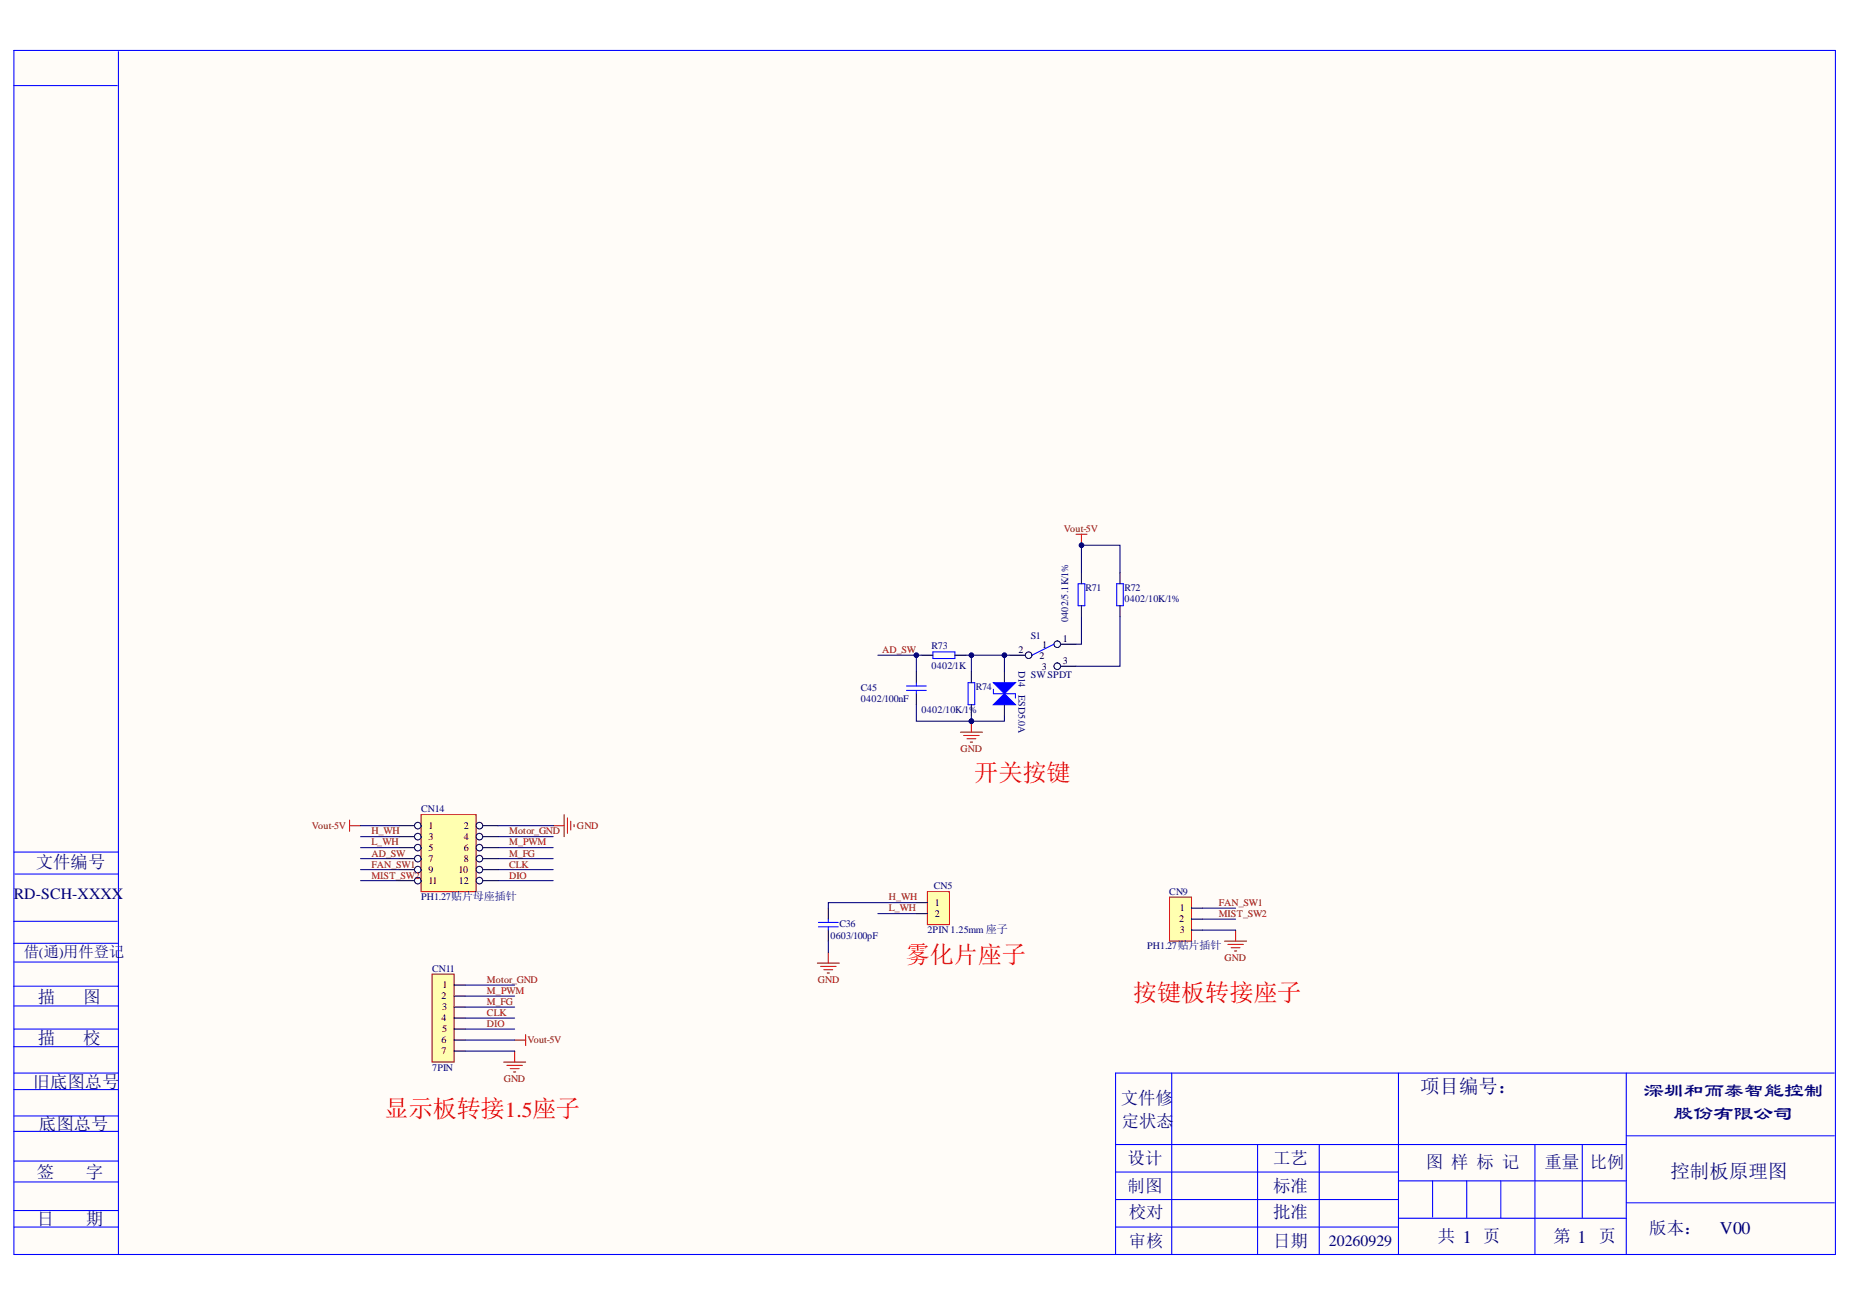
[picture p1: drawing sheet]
<svg xmlns="http://www.w3.org/2000/svg" width="297mm" height="210mm" viewBox="0 0 297 210" stroke-linecap="round" stroke-linejoin="round" font-family="sans-serif">
<g fill="#fffcf8">
<path d="M2.2 8.3h292.3v193.2h-292.3z" fill-rule="evenodd"/>
<path d="M2.2 8.3h292.3v193.2h-292.3z" fill-rule="evenodd"/>
</g>
<g fill="none" stroke="#00f" stroke-width=".17">
<path d="M2.2 13.8h16.6M2.2 8.1h292.5v193.4h-292.5zM19 8.3v193.2M2.2 136.8h16.8M2.2 158.4h16.8M2.2 154.5h16.8M2.2 151.5h16.8M2.2 148h16.6M2.4 140.4h16.6M2.2 168.1h16.8M2.2 165.3h16.8M2.2 161.6h16.8"/>
<path d="M2.2 172.3h16.8M2.2 179.2h16.8M2.2 175h16.8M188.1 172.3v29.2M224.5 172.3v29.2M261.1 172.3v29.2M294.5 172.3h-115.4v29.2M2.2 197.1h16.8M2.2 194.4h16.8M2.2 189.8h16.8M2.2 186.5h16.8M2.2 181.7h16.8"/>
<path d="M179.1 183.8h82M179.1 197.1h45.4M179.1 192.6h45.4M179.1 188.2h45.4M201.9 183.8v17.7M211.8 183.8v17.7M224.5 195.6h36.6M224.5 189.6h36.6M230 189.6v5.9M235.5 189.6v6M241 189.6v6M246.5 183.8v17.7"/>
<path d="M254.1 183.8v11.8M261.1 193.2h33.4M261.1 182.4h33.4"/>
</g>
<path d="M162.2 105.2h3.5" fill="none" stroke="#000" stroke-width=".17"/>
<circle cx="165.2" cy="105.2" r=".53" fill="#f8fcff"/>
<circle cx="165.2" cy="105.2" r=".53" fill="none" stroke="#000" stroke-width=".16"/>
<path d="M169.2 103.5h3.6" fill="none" stroke="#000" stroke-width=".17"/>
<circle cx="169.8" cy="103.5" r=".53" fill="#f8fcff"/>
<circle cx="169.8" cy="103.5" r=".53" fill="none" stroke="#000" stroke-width=".16"/>
<path d="M169.2 107h3.6" fill="none" stroke="#000" stroke-width=".17"/>
<circle cx="169.8" cy="107" r=".53" fill="#f8fcff"/>
<circle cx="169.8" cy="107" r=".53" fill="none" stroke="#000" stroke-width=".16"/>
<path d="M169.2 103.5l-3.5 1.7" fill="none" stroke="#00f" stroke-width=".17"/>
<path d="M172.8 85.8h1.7M173.6 85.8v1.8" fill="none" stroke="#800000" stroke-width=".17"/>
<circle cx="173.6" cy="87.6" r=".35" fill="#000080"/>
<circle cx="173.6" cy="87.6" r=".35" fill="none" stroke="#000080" stroke-width=".16"/>
<path d="M154.2 117.6h3.5M154.7 118.1h2.5M155.3 118.6h1.4M155.8 119.2h.3M156 115.8v1.8" fill="none" stroke="#800000" stroke-width=".17"/>
<circle cx="156" cy="115.8" r=".35" fill="#000080"/>
<circle cx="156" cy="115.8" r=".35" fill="none" stroke="#000080" stroke-width=".16"/>
<path d="M173.1 93.7h1.1v3.6h-1.1zM179.3 93.7h1.1v3.6h-1.1zM145.5 110.9h3.2M145.5 110.2h3.2M147.1 109.6v.6M147.1 110.9v.5M149.8 104.7h3.5v1.1h-3.5zM155.4 109.6h1.1v3.6h-1.1z" fill="none" stroke="#00f" stroke-width=".17"/>
<path d="M173.6 92v1.7M173.6 97.3v1.8M179.8 92v1.7M179.8 97.3v1.8M147.1 107.9v1.7M147.1 111.4v1.8M148 105.2h1.8M153.3 105.2h1.8M156 107.9v1.7M156 113.2v1.7M161.3 107.9v1.7M161.3 113.2v1.7" fill="none" stroke="#000" stroke-width=".17"/>
<path d="M159.5 113.2l1.8-1.8 1.7 1.8z" fill="#00f"/>
<path d="M159.5 113.2l1.8-1.8 1.7 1.8zM159.5 111.4h3.5" fill="none" stroke="#00f" stroke-width=".17"/>
<path d="M159.5 109.6h3.5l-1.7 1.8z" fill="#00f"/>
<path d="M159.5 109.6h3.5l-1.7 1.8zM159.5 110.7v.7M163 111.4v.7" fill="none" stroke="#00f" stroke-width=".17"/>
<path d="M148.9 143.2h3.5v5.3h-3.5z" fill-rule="evenodd" fill="#ffffb0"/>
<path d="M148.9 143.2h3.5v5.3h-3.5z" fill="none" stroke="#800000" stroke-width=".16"/>
<path d="M147.1 145h1.8M147.1 146.7h1.8" fill="none" stroke="#000" stroke-width=".17"/>
<path d="M67.6 130.8h8.8v12.4h-8.8z" fill-rule="evenodd" fill="#ffffb0"/>
<path d="M67.6 130.8h8.8v12.4h-8.8z" fill="none" stroke="#800000" stroke-width=".16"/>
<path d="M64.1 132.6h3.5" fill="none" stroke="#000" stroke-width=".17"/>
<circle cx="67.1" cy="132.6" r=".53" fill="#f8fcff"/>
<circle cx="67.1" cy="132.6" r=".53" fill="none" stroke="#000" stroke-width=".16"/>
<path d="M76.4 132.6h3.6" fill="none" stroke="#000" stroke-width=".17"/>
<circle cx="77" cy="132.6" r=".53" fill="#f8fcff"/>
<circle cx="77" cy="132.6" r=".53" fill="none" stroke="#000" stroke-width=".16"/>
<path d="M64.1 134.4h3.5" fill="none" stroke="#000" stroke-width=".17"/>
<circle cx="67.1" cy="134.4" r=".53" fill="#f8fcff"/>
<circle cx="67.1" cy="134.4" r=".53" fill="none" stroke="#000" stroke-width=".16"/>
<path d="M76.4 134.4h3.6" fill="none" stroke="#000" stroke-width=".17"/>
<circle cx="77" cy="134.4" r=".53" fill="#f8fcff"/>
<circle cx="77" cy="134.4" r=".53" fill="none" stroke="#000" stroke-width=".16"/>
<path d="M64.1 136.1h3.5" fill="none" stroke="#000" stroke-width=".17"/>
<circle cx="67.1" cy="136.1" r=".53" fill="#f8fcff"/>
<circle cx="67.1" cy="136.1" r=".53" fill="none" stroke="#000" stroke-width=".16"/>
<path d="M76.4 136.1h3.6" fill="none" stroke="#000" stroke-width=".17"/>
<circle cx="77" cy="136.1" r=".53" fill="#f8fcff"/>
<circle cx="77" cy="136.1" r=".53" fill="none" stroke="#000" stroke-width=".16"/>
<path d="M64.1 137.9h3.5" fill="none" stroke="#000" stroke-width=".17"/>
<circle cx="67.1" cy="137.9" r=".53" fill="#f8fcff"/>
<circle cx="67.1" cy="137.9" r=".53" fill="none" stroke="#000" stroke-width=".16"/>
<path d="M76.4 137.9h3.6" fill="none" stroke="#000" stroke-width=".17"/>
<circle cx="77" cy="137.9" r=".53" fill="#f8fcff"/>
<circle cx="77" cy="137.9" r=".53" fill="none" stroke="#000" stroke-width=".16"/>
<path d="M64.1 139.7h3.5" fill="none" stroke="#000" stroke-width=".17"/>
<circle cx="67.1" cy="139.7" r=".53" fill="#f8fcff"/>
<circle cx="67.1" cy="139.7" r=".53" fill="none" stroke="#000" stroke-width=".16"/>
<path d="M76.4 139.7h3.6" fill="none" stroke="#000" stroke-width=".17"/>
<circle cx="77" cy="139.7" r=".53" fill="#f8fcff"/>
<circle cx="77" cy="139.7" r=".53" fill="none" stroke="#000" stroke-width=".16"/>
<path d="M64.1 141.4h3.5" fill="none" stroke="#000" stroke-width=".17"/>
<circle cx="67.1" cy="141.4" r=".53" fill="#f8fcff"/>
<circle cx="67.1" cy="141.4" r=".53" fill="none" stroke="#000" stroke-width=".16"/>
<path d="M76.4 141.4h3.6" fill="none" stroke="#000" stroke-width=".17"/>
<circle cx="77" cy="141.4" r=".53" fill="#f8fcff"/>
<circle cx="77" cy="141.4" r=".53" fill="none" stroke="#000" stroke-width=".16"/>
<path d="M80.9 170.6h3.5M81.4 171.1h2.5M81.9 171.6h1.4M82.5 172.2h.3M82.6 167h1.8M82.6 168.8v1.8M84.4 166.2v1.7" fill="none" stroke="#800000" stroke-width=".17"/>
<path d="M69.4 156.4h3.5v14.2h-3.5z" fill-rule="evenodd" fill="#ffffb0"/>
<path d="M69.4 156.4h3.5v14.2h-3.5z" fill="none" stroke="#800000" stroke-width=".16"/>
<path d="M72.9 158.2h1.8M72.9 160h1.8M133 145.8v1.8M133 149.4v1.7M72.9 161.7h1.8M72.9 163.5h1.8M72.9 165.3h1.8M72.9 167h1.8M72.9 168.8h1.8" fill="none" stroke="#000" stroke-width=".17"/>
<path d="M131.4 148.8h3.2M131.4 148.1h3.2M133 147.6v.5M133 148.8v.6" fill="none" stroke="#00f" stroke-width=".17"/>
<path d="M131.2 154.7h3.6M131.8 155.2h2.4M132.3 155.7h1.4M132.8 156.3h.4M133 152.9v1.8" fill="none" stroke="#800000" stroke-width=".17"/>
<path d="M187.8 144.1h3.5v7h-3.5z" fill-rule="evenodd" fill="#ffffb0"/>
<path d="M187.8 144.1h3.5v7h-3.5z" fill="none" stroke="#800000" stroke-width=".16"/>
<path d="M191.3 145.8h1.8M191.3 147.6h1.8M191.3 149.4h1.8" fill="none" stroke="#000" stroke-width=".17"/>
<path d="M56.1 132.6h1.8M56.1 131.7v1.8M88.8 132.6h1.8M90.6 130.8v3.6M91.1 131.4v2.4M91.6 131.9v1.4M92.2 132.4v.4M196.6 151.1h3.6M197.1 151.7h2.5M197.7 152.2h1.4M198.2 152.7h.4M198.4 149.4v1.7" fill="none" stroke="#800000" stroke-width=".17"/>
<path d="M173.6 99.1v4.4h-.8M173.6 92v-4.4h6.2v4.4M179.8 99.1v7.9h-7" fill="none" stroke="#000080" stroke-width=".17"/>
<circle cx="173.6" cy="87.6" r=".35" fill="#000080"/>
<circle cx="173.6" cy="87.6" r=".35" fill="none" stroke="#000080" stroke-width=".16"/>
<path d="M147.1 113.2v2.6h8.9v-.9" fill="none" stroke="#000080" stroke-width=".17"/>
<circle cx="156" cy="115.8" r=".35" fill="#000080"/>
<circle cx="156" cy="115.8" r=".35" fill="none" stroke="#000080" stroke-width=".16"/>
<path d="M147.1 105.2v2.7" fill="none" stroke="#000080" stroke-width=".17"/>
<circle cx="147.1" cy="105.2" r=".35" fill="#000080"/>
<circle cx="147.1" cy="105.2" r=".35" fill="none" stroke="#000080" stroke-width=".16"/>
<path d="M156 105.2v2.7" fill="none" stroke="#000080" stroke-width=".17"/>
<circle cx="156" cy="105.2" r=".35" fill="#000080"/>
<circle cx="156" cy="105.2" r=".35" fill="none" stroke="#000080" stroke-width=".16"/>
<path d="M161.3 105.2v2.7" fill="none" stroke="#000080" stroke-width=".17"/>
<circle cx="161.3" cy="105.2" r=".35" fill="#000080"/>
<circle cx="161.3" cy="105.2" r=".35" fill="none" stroke="#000080" stroke-width=".16"/>
<path d="M161.3 114.9v.9h-5.3" fill="none" stroke="#000080" stroke-width=".17"/>
<circle cx="156" cy="115.8" r=".35" fill="#000080"/>
<circle cx="156" cy="115.8" r=".35" fill="none" stroke="#000080" stroke-width=".16"/>
<path d="M141 105.2h7" fill="none" stroke="#000080" stroke-width=".17"/>
<circle cx="147.1" cy="105.2" r=".35" fill="#000080"/>
<circle cx="147.1" cy="105.2" r=".35" fill="none" stroke="#000080" stroke-width=".16"/>
<path d="M155.1 105.2h7.1" fill="none" stroke="#000080" stroke-width=".17"/>
<circle cx="156" cy="105.2" r=".35" fill="#000080"/>
<circle cx="156" cy="105.2" r=".35" fill="none" stroke="#000080" stroke-width=".16"/>
<circle cx="161.3" cy="105.2" r=".35" fill="#000080"/>
<circle cx="161.3" cy="105.2" r=".35" fill="none" stroke="#000080" stroke-width=".16"/>
<g fill="none" stroke="#000080" stroke-width=".17">
<path d="M57.9 132.6h6.2M57.9 134.4h6.2M57.9 136.1h6.2M57.9 137.9h6.2M57.9 139.7h6.2M80 132.6h8.8M80 134.4h8.8M80 136.1h8.8M80 137.9h8.8M80 139.7h8.8M57.9 141.4h6.2M74.7 158.2h7.9"/>
<path d="M74.7 160h7.9M80 141.4h8.8M133 151.1v1.8M141 146.7h6.1M147.1 145h-14.1v.8M193.1 145.8h5.3M193.1 147.6h5.3M193.1 149.4h5.3M74.7 163.5h7.9M74.7 165.3h7.9M74.7 167h7.9M74.7 168.8h7.9"/>
<path d="M74.7 161.7h7.9"/>
</g>
<g font-size="3.9" fill="#f00">
<text x="156.4" y="125.5">开关按键</text>
<text x="145.4" y="154.6">雾化片座子</text>
<text x="181.9" y="160.8">按键板转接座子</text>
<text x="61.8" y="179.3">显示板转接</text>
</g>
<text font-size="3.5" fill="#f00" x="81.1" y="179.3">1.5座子</text>
<g font-size="3.2" fill="#000080">
<text x="264" y="176.2">深圳和而泰智能控制</text>
<text x="268.7" y="179.9">股份有限公司</text>
</g>
<g font-size="3.1" fill="#000080">
<text x="228" y="175.6">项目编号：</text>
<text x="268.2" y="189.2">控制板原理图</text>
</g>
<text font-size="2.9" fill="#000080" x="276.1" y="198.2">V00</text>
<g font-size="2.8" fill="#000080">
<text x="5.8" y="139.3">文件编号</text>
<text x="6.1" y="161.1">描</text>
<text x="13.4" y="161.1">图</text>
<text x="6.1" y="167.7">描</text>
<text x="13.4" y="167.7">校</text>
<text x="5.2" y="174.7">旧底图总号</text>
<text x="180" y="177.3">文件修</text>
<text x="6.3" y="181.5">底图总号</text>
<text x="180.1" y="181">定状态</text>
<text x="5.9" y="189.1">签</text>
<text x="13.8" y="189.1">字</text>
<text x="181.1" y="187">设计</text>
<text x="181.1" y="191.4">制图</text>
<text x="204.4" y="187">工艺</text>
<text x="204.4" y="191.4">标准</text>
<text x="228.9" y="187.5">图 样 标 记</text>
<text x="248" y="187.5">重量</text>
<text x="255.3" y="187.5">比例</text>
<text x="5.9" y="196.7">日</text>
<text x="13.8" y="196.7">期</text>
<text x="181.2" y="195.6">校对</text>
<text x="204.4" y="195.6">批准</text>
<text x="181.2" y="200.3">审核</text>
<text x="204.4" y="200.3">日期</text>
<text x="230.9" y="199.5">共 1 页</text>
<text x="249.4" y="199.5">第 1 页</text>
<text x="264.8" y="198.2">版本：</text>
</g>
<g font-size="2.5" fill="#000080">
<text x="2.2" y="144.4">RD-SCH-XXXX</text>
<text x="3.8" y="153.7">借(通)用件登记</text>
<text x="213.4" y="200">20260929</text>
</g>
<g font-size="1.6" fill="#800000">
<text x="170.8" y="85.5">Vout-5V</text>
<text x="141.6" y="104.8">AD_SW</text>
<text x="154.2" y="120.7">GND</text>
<text x="50.1" y="133.2">Vout-5V</text>
<text x="59.6" y="134">H_WH</text>
<text x="59.6" y="135.8">L_WH</text>
<text x="59.6" y="137.6">AD_SW</text>
<text x="81.7" y="134">Motor_GND</text>
<text x="81.7" y="135.8">M_PWM</text>
<text x="81.7" y="137.6">M_FG</text>
<text x="92.6" y="133.2">GND</text>
<text x="59.6" y="139.3">FAN_SW1</text>
<text x="59.6" y="141.1">MIST_SW2</text>
<text x="81.7" y="139.3">CLK</text>
<text x="81.7" y="141.1">DIO</text>
<text x="142.7" y="146.3">L_WH</text>
<text x="142.7" y="144.6">H_WH</text>
<text x="195.7" y="145.5">FAN_SW1</text>
<text x="195.7" y="147.3">MIST_SW2</text>
<text x="196.6" y="154.3">GND</text>
<text x="78.2" y="157.8">Motor_GND</text>
<text x="78.2" y="159.6">M_PWM</text>
<text x="78.2" y="161.4">M_FG</text>
<text x="131.3" y="157.8">GND</text>
<text x="78.2" y="163.2">CLK</text>
<text x="78.2" y="164.9">DIO</text>
<text x="84.7" y="167.6">Vout-5V</text>
<text x="80.9" y="173.7">GND</text>
</g>
<g font-size="1.6" fill="#000080">
<text x="174.3" y="94.9">R71</text>
<text x="180.5" y="94.9">R72</text>
<text x="171.5" y="99.9" transform="rotate(-90 171.5 99.9)">0402/5.1K/1%</text>
<text x="180.5" y="96.7">0402/10K/1%</text>
<text x="149.6" y="104.2">R73</text>
<text x="149.6" y="107.4">0402/1K</text>
<text x="163.5" y="107.7" transform="rotate(90 163.5 107.7)">D14</text>
<text x="165.5" y="102.6">S1</text>
<text x="138.2" y="111">C45</text>
<text x="138.2" y="112.8">0402/100nF</text>
<text x="156.7" y="110.8">R74</text>
<text x="163.5" y="111.6" transform="rotate(90 163.5 111.6)">ESD5.0A</text>
<text x="165.5" y="108.9">SWSPDT</text>
<text x="148" y="114.6">0402/10K/1%</text>
<text x="67.6" y="130.5">CN14</text>
<text x="149.9" y="142.8">CN5</text>
<text x="187.7" y="143.7">CN9</text>
<text x="67.6" y="144.5">PH1.27贴片母座插针</text>
<text x="134.8" y="148.8">C36</text>
<text x="148.9" y="149.8">2PIN 1.25mm 座子</text>
<text x="133.3" y="150.7">0603/100pF</text>
<text x="184.2" y="152.4">PH1.27贴片插针</text>
<text x="69.4" y="156.1">CN11</text>
<text x="69.4" y="172">7PIN</text>
</g>
<g font-size="1.6">
<text x="163.5" y="104.8">2</text>
<text x="166.9" y="105.8">2</text>
<text x="167.3" y="107.5">3</text>
<text x="167.3" y="104">1</text>
<text x="170.6" y="103.1">1</text>
<text x="170.6" y="106.6">3</text>
<text x="68.8" y="133.2">1</text>
<text x="68.8" y="134.8">3</text>
<text x="68.8" y="136.6">5</text>
<text x="74.5" y="133.2">2</text>
<text x="74.5" y="134.8">4</text>
<text x="74.5" y="136.6">6</text>
<text x="68.8" y="138.4">7</text>
<text x="68.8" y="140.2">9</text>
<text x="68.8" y="141.9">11</text>
<text x="73.6" y="140.2">10</text>
<text x="73.7" y="141.9">12</text>
<text x="74.5" y="138.4">8</text>
<text x="150.1" y="145.5">1</text>
<text x="150.1" y="147.3">2</text>
<text x="189.3" y="148.1">2</text>
<text x="189.4" y="146.3">1</text>
<text x="189.4" y="149.9">3</text>
<text x="70.9" y="160.5">2</text>
<text x="71.1" y="158.7">1</text>
<text x="70.9" y="164">4</text>
<text x="70.9" y="167.6">6</text>
<text x="71" y="162.2">3</text>
<text x="71" y="165.8">5</text>
<text x="70.9" y="169.3">7</text>
</g>
</svg>
